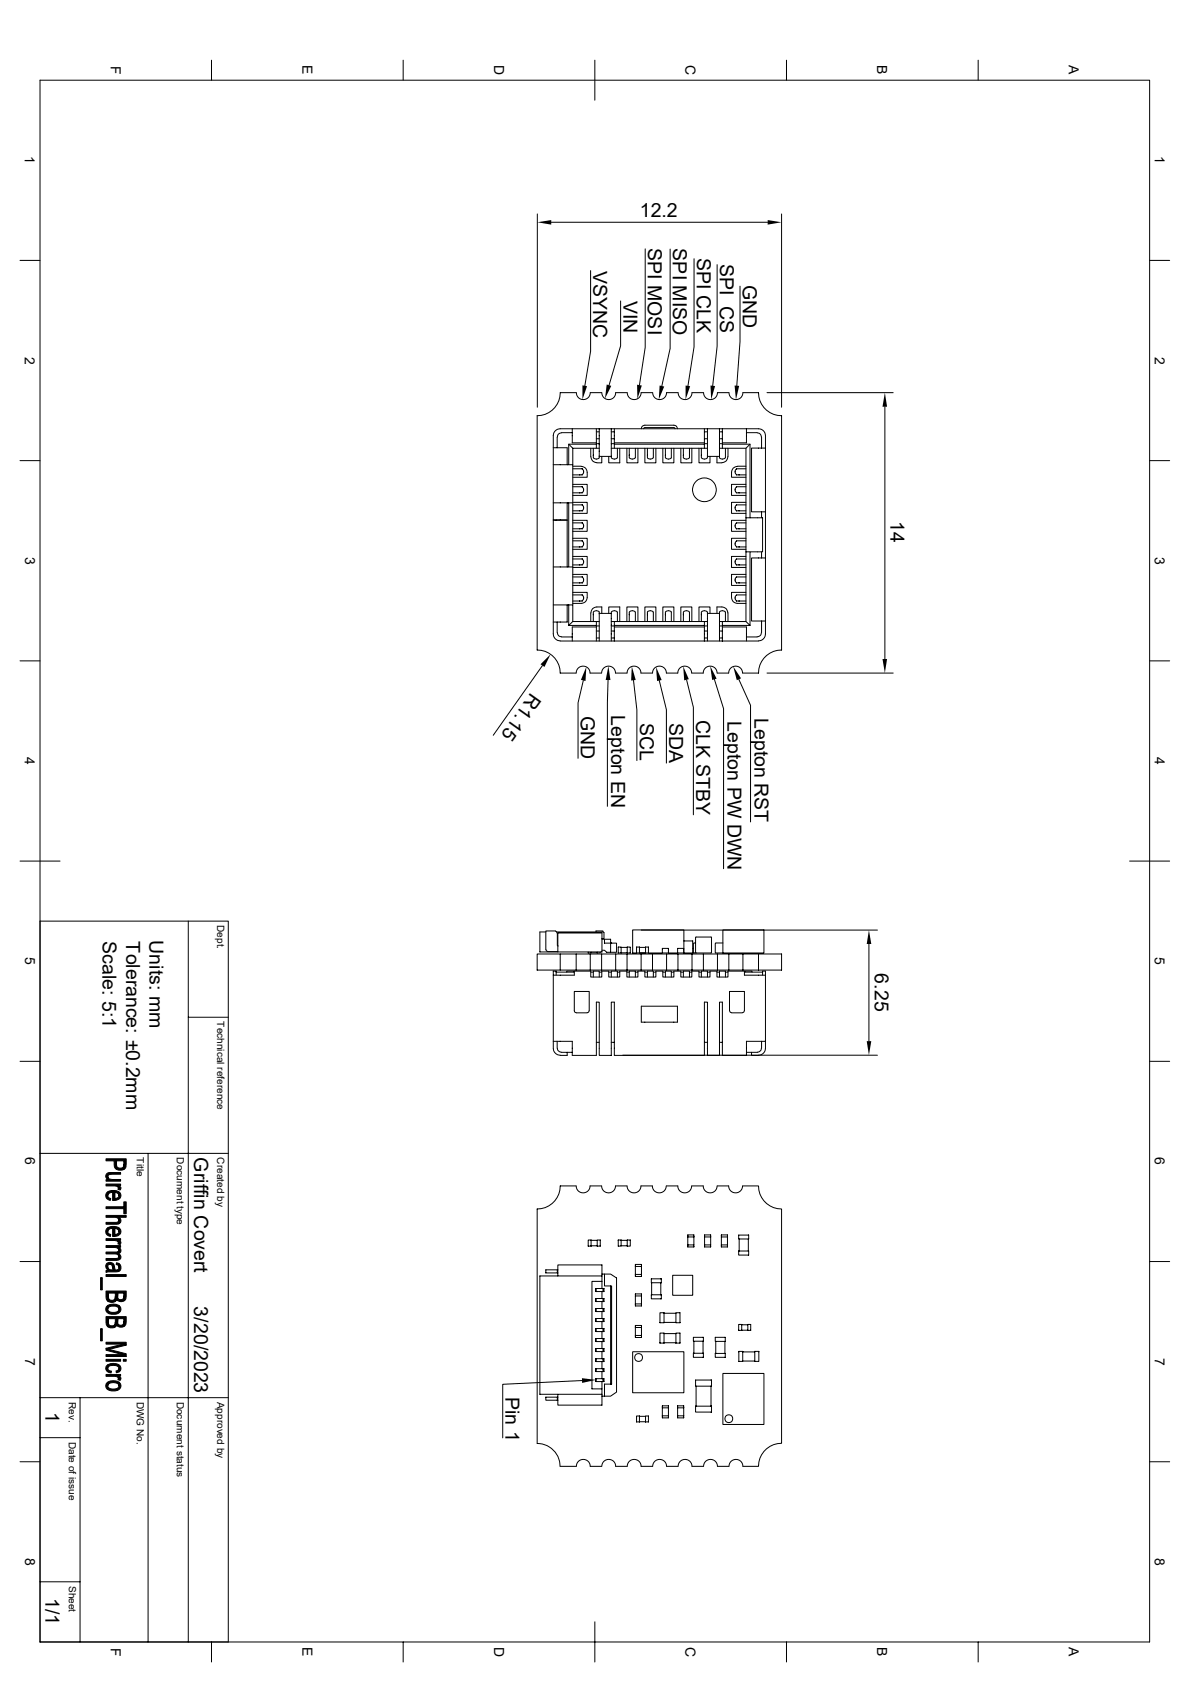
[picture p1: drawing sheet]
<svg xmlns="http://www.w3.org/2000/svg" width="297mm" height="420mm" viewBox="0 0 297 420" stroke-linecap="round" stroke-linejoin="round" font-family="sans-serif">
<g fill="none" stroke="#000" stroke-width=".25">
<path d="M52.8 15v5M100.6 15v5M148.5 15v10M196.3 15v5M244.1 15v5M10 20h276.9v390h-276.9zM134.1 53.4v48.3M137.6 55.5h54M195.1 53.4v48.3M5 65h5M147.4 67.6v20.1l-1.4 8.7M154.9 75.1v11.3l-2.9 9.8"/>
<path d="M161 62.1v24.6l-1.4 9.5M167.3 62.2v24.8l-2.1 9.4M173.2 64.6v22l-1.5 9.8M179 66.1v20.4l-1.1 9.8M184.7 71.5v13.8l-.8 11M286.9 65h5M150.2 98h-2.9a1.76 1.76 0 0 1-1.7 1.8 1.76 1.76 0 0 1-1.8-1.8h-4a5.7 5.7 0 0 1-5.7 5.8v58.5a5.7 5.7 0 0 1 5.7 5.8h4M150.2 98a1.74 1.74 0 0 0 1.7 1.8 1.74 1.74 0 0 0 1.8-1.8h2.8M156.5 98a1.74 1.74 0 0 0 1.8 1.8 1.74 1.74 0 0 0 1.7-1.8h2.9M162.9 98a1.74 1.74 0 0 0 1.7 1.8 1.74 1.74 0 0 0 1.8-1.8h2.8a1.74 1.74 0 0 0 1.8 1.8 1.74 1.74 0 0 0 1.7-1.8h2.9a1.74 1.74 0 0 0 1.7 1.8 1.74 1.74 0 0 0 1.8-1.8h2.8M181.9 98a1.74 1.74 0 0 0 1.8 1.8 1.74 1.74 0 0 0 1.7-1.8h3.9a5.7 5.7 0 0 0 5.8 5.8v58.5a5.7 5.7 0 0 0-5.8 5.8h-3.9M191.4 98h31.5"/>
<path d="M5 115h5M138.1 111.8h3.5v4.2M138.1 116h3.5M140.2 108.1l-.5 .1-.5 .4-.1 3.2M140.2 108h2.6M141.9 110.9l1.1 1v4.1h-1.1M142.8 107.1h37.5M142.8 107.1v3.5h6M142.8 107.1h-3a1.73 1.73 0 0 0-1.7 1.7v49.5a1.73 1.73 0 0 0 1.7 1.7l40.5 .1M143 116v35M143 116.4l2.1 .1a1.45 1.45 0 0 1 1.5 1.4v1.3h-3.6M143 117.1h2.3l.4 .5-.1 .6-.3 .4h-2.3"/>
<path d="M147.4 111.9v2.1M147.5 114a1.45 1.45 0 0 0 1.5 1.5M148.1 111.9v2.4M148.8 110.9v1h-5.8M148.8 107.1v3.5M148.8 111.9h.8M148.8 110.8h.8M148.8 110.9h-6.9v5.1h-.3M148.8 109.6h.8M148.8 107.8h.8M148.8 110.6v.3M149.6 107.1v7.2a.93 .93 0 0 1-1.5 0"/>
<path d="M149.6 114h3M150.2 114v1.6h-1.2M152.6 107.1v7.2M152.6 110.8h.7M152.6 111.9h23.2M152.6 109.6h.7M152.6 107.8h.7M152.6 114.3a.93 .93 0 0 0 1.5 0M153.3 110.6h22.5M153.3 107.1v4.8M153.3 110.9h22.5M154.1 111.9v2.4"/>
<path d="M154.7 111.9v3.7h-2.8v-1.6M156.5 111.9v3.7h2.7v-3.7M157.1 111.9v2.4M158.6 111.9v2.4a.98 .98 0 0 1-1.5 0M160.1 107.1l.2-.7 .7-.2h7.2l.6 .2 .3 .7M160.7 107.1l.3-.3h7.2l.3 .3M161 111.9v3.7h2.7v-3.7M161.6 111.9v2.4a.93 .93 0 0 0 1.4 0l.1-2.4M165.4 111.9v3.7h2.8v-3.7M166.1 111.9v2.4a.98 .98 0 0 0 1.5 0v-2.4M169.9 111.9v3.7h2.8v-3.7M170.6 111.9v2.4"/>
<path d="M170.6 114.3a.93 .93 0 0 0 1.4 0M172.1 111.9v2.4M174.5 111.9v3.7h2.7v-1.6M175 111.9v2.4M175.1 114.3a.93 .93 0 0 0 1.4 0M175.8 110.8h.8M175.8 111.9h.8M175.8 107.1v3.8M175.8 109.6h.8M175.8 107.8h.8M175.8 110.9v1M176.6 107.1v7.2"/>
<path d="M176.6 114h3M178.9 114v1.6h1.3M179.6 110.8h.7M179.6 111.9h6.6M179.6 107.1v7.2a.93 .93 0 0 0 1.4 0M179.6 109.6h.7M179.6 107.8h.7M180.3 107.1h9a1.73 1.73 0 0 1 1.8 1.7v30.5M180.3 107.1v4.8M180.3 110.9h6.9v18.4M181.1 111.9v2.4M181.7 114a1.45 1.45 0 0 1-1.5 1.5"/>
<path d="M181.7 111.9v2.1M186.2 116.4l-2.1 .1a1.45 1.45 0 0 0-1.5 1.4v1.3h3.6M186.2 117.1h-2.3l-.4 .5v.6l.4 .4h2.3M186.3 107.1v3.5h-6M186.3 108h2.7M187.2 110.9l-1 1v17.4M189 108.1l.5 .1 .5 .7 .1 3M191.1 111.9h-3.5v15.9h3.5M220.9 101.6v62.9M286.9 115h5M138.1 125.6h4.9M138.1 129.9h3.5v11.7"/>
<path d="M138.8 129.8v.1M141.6 125.6v4.2h-3.5M141.9 125.6v16h-.3M143 120.9h3.6v2.8h-3.6M143 125.4h3.6v2.8h-3.6M143 129.9h3.6v2.8h-3.6M143 134.4h3.6v2.8h-3.6M143 138.9h3.6v2.8h-3.6M143 139.6h2.3l.4 .5-.1 .5-.3 .5h-2.3M143 135h2.3l.4 .6-.1 .5-.3 .5h-2.3M143 130.6h2.3l.4 .5-.1 .6-.3 .3h-2.3M143 126.1h2.3l.4 .5-.1 .5-.3 .5h-2.3"/>
<path d="M143 121.5h2.3l.4 .6-.1 .5-.3 .5h-2.3M186.2 139.6h-2.4l-.3 .5 .1 .7 .3 .3h2.3M186.2 135h-2.3l-.4 .6v.5l.4 .5h2.3M186.2 130.6h-2.3l-.4 .5v.6l.3 .3h2.4M186.2 126.1h-2.4l-.3 .5 .1 .7 .2 .3h2.4M186.2 121.5h-2.3l-.4 .6v.5l.4 .5h2.3M186.2 138.9h-3.6v2.8h3.6M186.2 134.4h-3.6v2.8h3.6M186.2 129.9h-3.6v2.8h3.6M186.2 125.4h-3.6v2.8h3.6M186.2 120.9h-3.6v2.8h3.6M187.2 129.3h-1v8.5"/>
<path d="M187.2 137.8h-1v17.4M187.2 129.3h3.1v8.5h-3.1v18.4M187.6 139.3h3.5v15.8h-3.5zM190.1 127.8v1.5M190.1 137.8v1.5M138.1 141.6h3.5M138.1 151h3.5v4.3h-3.5M139.1 155.3v2.9l.5 .7 .6 .1M140.2 159h2.6M141.6 151h.3M141.9 151v5.2h6.9v.3M141.9 151h1.1v4.2l-1.1 1"/>
<path d="M141.9 141.6h1.1M143 155.2h6.6M143 147.9h3.6a2.91 2.91 0 0 1-.3 2.1l-.9 .6-2.4 .1M143 143.4h3.6v2.8h-3.6M143 144.1h2.3l.4 .5-.1 .6-.3 .3h-2.3M143 148.5h2.3l.4 .6-.1 .5-.3 .5h-2.3M147.4 153v2.2M147.5 153a1.45 1.45 0 0 1 1.5-1.4h1.2v1.6M148.1 152.8v2.4M148.1 152.8a.79 .79 0 0 1 .9-.3 .79 .79 0 0 1 .6 .7v6.9M148.8 156.5v3.6M148.8 155.2v1"/>
<path d="M148.8 156.3h.8M148.8 156.5h-6v3.6M148.8 159.3h.8M148.8 157.6h.8M149.6 153.2h3M151.9 153.2v-1.6h2.8v3.6M152.6 152.8v7.3M152.6 156.3h.7M152.6 159.3h.7M152.6 157.6h.7M152.6 155.2h.7M152.6 152.8a.93 .93 0 0 1 1.5 0"/>
<path d="M153.3 156.2v3.9M153.3 156.2h22.5M153.3 156.5h22.5M154.1 152.8v2.4M156.5 155.2v-3.6h2.7v3.6M157.1 152.8v2.4M157.1 152.8a.93 .93 0 0 1 1.4 0l.1 2.4M161 155.2v-3.6h2.7v3.6M161.6 155.2v-2.4a.93 .93 0 0 1 1.4 0l.1 2.4M165.4 155.2v-3.6h2.8v3.6M166.1 155.2v-2.4a.98 .98 0 0 1 1.5 0v2.4M169.9 155.2v-3.6h2.8v3.6"/>
<path d="M170.6 152.8v2.4M170.6 152.8a.93 .93 0 0 1 1.4 0M172.1 152.8v2.4M175 152.8v2.4M175.1 152.8a.93 .93 0 0 1 1.4 0M175.8 155.2h.8M175.8 156.3h.8M175.8 155.2v4.9M175.8 155.2h-22.5v1M175.8 159.3h.8M175.8 157.6h.8M176.6 152.8v7.3"/>
<path d="M176.6 153.2h3M177.2 153.2v-1.6h-2.7v3.6M179.6 155.2h.7M179.6 156.3h.7M179.6 159.3h.7M179.6 157.6h.7M180.3 156.2v3.9M180.3 155.2h5.9l1 1h-6.9M180.3 156.5h6v3.6M180.3 155.2v1M181 152.8a.79 .79 0 0 0-.9-.3 .79 .79 0 0 0-.5 .7v6.9M181.1 152.8v2.4"/>
<path d="M181.7 153a1.45 1.45 0 0 0-1.5-1.4h-1.3v1.6M181.7 153v2.2M186.2 144.1h-2.4l-.3 .5v.6l.3 .3h2.4M186.2 148.5h-2.3l-.4 .6v.5l.4 .5h2.3M186.2 147.9h-3.6a2.91 2.91 0 0 0 .2 2.1l1 .6 2.4 .1M186.2 143.4h-3.6v2.8h3.6M186.3 159h2.7M190.1 155.1l-.1 3.1-.3 .5-.7 .3M191.1 155.1v3.2a1.73 1.73 0 0 1-1.8 1.7l-9 .1M5 165h5M135.4 166.2l-12.3 17.4M145.6 169.9l-1.3 5.6v13.9"/>
<path d="M151.8 169.8l-.2 5.7v25.8M158.1 169.9l.9 7.4v12.6M162.8 168.1h-2.8a1.76 1.76 0 0 0-1.8-1.8 1.76 1.76 0 0 0-1.7 1.8h-2.9a1.76 1.76 0 0 0-1.7-1.8 1.76 1.76 0 0 0-1.8 1.8h-2.8a1.74 1.74 0 0 0-1.8-1.8 1.74 1.74 0 0 0-1.7 1.8M162.9 168.1a1.74 1.74 0 0 1 1.7-1.8 1.74 1.74 0 0 1 1.7 1.8h2.9a1.74 1.74 0 0 1 1.7-1.8 1.74 1.74 0 0 1 1.7 1.8h2.9a1.74 1.74 0 0 1 1.7-1.8 1.74 1.74 0 0 1 1.8 1.8M164.5 169.9l1.8 7.3v13.3M171.4 169.8l1.7 6.8v26.9M178.3 169.6l2.3 7.4v39.9M179 168.1h2.9a1.74 1.74 0 0 1 1.7-1.8 1.74 1.74 0 0 1 1.7 1.8M184.4 169.6l2.9 6.5v29.1M191.4 168.1h31.5M286.9 165h5M5 215h10"/>
<path d="M281.9 215h10M10 230h47v180M47 230v180M136.2 232.7h-1.5v5h15.5v-5h-11.3M136.3 237.1l.1 .3 .3 .2M136.7 237.6h2.5M138.6 232.5h-2.4v4.6M138.6 232.5l.5 .4M139.1 233h.1M139.1 233v3.1M139.1 236.1l.1 .1M139.2 236.2h.1"/>
<path d="M139.8 238.2v4h-5.7v-4h61v4h-5.8M143.8 238.2v4M146.8 237.7v.3l.7-.1M147.3 238.2v4M147.5 237.7v.2h1.6v-.2M148.7 232.5h1.8v.1M148.8 232.5v.2M149.8 237.7v.3l-.7-.1M150.2 238.2v4M150.2 233h-11v4.7M150.2 234.5h2.2v.8l.3 .2M150.2 234.4h.1"/>
<path d="M150.3 234.4h.1M150.5 232.6l.2 .2M150.7 232.9v1.5h-.3M150.9 234.5v1h3v2.3h-2.5l-.5-.5h-.7M152.4 235.5v2.3M153.7 238.2v4M154.3 236.5h.7v1.5h-.7zM155 236.6h1.5v1.3M155 237.9h1.5M156.5 238.2v4M156.5 236.6l.8-.1v1.5l-.8-.1M158.9 238h-1v-5.8h12.8l-.1 5.8"/>
<path d="M159.6 236.6v1.4h-.7M159.6 238h1.5M160 238.2v4M160.1 232.2h58.9M161.1 236.6l.7-.1v1.5h-.7M161.1 236.6v1.3h-1.5M161.1 236.6l-2.2-.1v1.5M161.1 237.9v.1M161.8 238h3.5M162.9 238.2v4M165.3 236.8h1.5v1.2h-1.5zM166.4 238.2v4"/>
<path d="M166.8 238h2.3M169.1 236.8h1.5v1.2h-1.5zM169.2 238.2v4M170.7 234.9h2.2v3.1h-2.2M172.7 238.2v4M172.9 236.8h.2M173.6 235.5l-.5 .1 .1 2.4M173.7 238l-.1-3.9 3.9-.1v4h-4.6M175.6 238.2v4M178.5 235.6v2.3M178.6 237.9l1.8 .1M179.1 238.2v4"/>
<path d="M180.4 232.2h10.3v5.8h-10.3zM180.4 235.5l-1.8 .1M181.9 238.2v4M185.4 238.2v4M189.3 238.2v4M216.9 235.7v24.3M47 254h10M138.1 243.5h5.2v-1h4.1v1.5h2.8v-1.5h1.7v1.5h2.8v-1.5h1.8v1.5h2.7v-1.5h1.8v1.5h2.7v-1.5h1.7v1.5h2.8v-1.5h1.7v1.5h2.8v-1.5h1.8v1.5h2.7v-1.5h1.7v1.5h2.8v-1.5h4.1v1h5.3M138.8 243.5v-1h-.7v19.2a1.73 1.73 0 0 0 1.7 1.8h1.8v-.7M138.8 242.7h4.5M139.8 242.2h4M141.4 242.7v-.2h1.8v.2"/>
<path d="M143.8 252.9h2.8M143.8 242.2h3.5M147 252.4l-.1 .3-.3 .2M147.1 252.4v-4.8h-3.8v4.8l.2 .3 .3 .2M147.3 242.2h2.9M147.4 242.7h.7M148.1 244v-1.5h1.5v1.5M149.6 242.7h.6M150.2 242.2h3.5M151.9 242.7h.7M152.6 244v-1.5h1.5v1.5M153.7 242.2h2.8"/>
<path d="M154.1 242.7h.6M156.5 242.7h.6M156.5 242.2h3.5M157.1 244v-1.5h1.5v1.5M158.6 242.7h.6M160 242.2h2.9M160.1 251.2h9v4h-9zM161 242.7h.6M161.6 244v-1.5h1.5v1.5M162.9 242.2h3.5M163.1 242.7h.6M165.4 242.7h.7"/>
<path d="M166.1 244v-1.5h1.5v1.5M166.4 242.2h2.8M167.6 242.7h.6M169.2 242.2h3.5M169.9 242.7h.7M170.6 244v-1.5h1.5v1.5M172.1 242.7h.6M172.7 242.2h2.9M174.5 242.7h.5M175 244v-1.5h1.6v1.5M175.6 242.2h3.5M176.6 242.7h.6"/>
<path d="M178.9 242.7h.7M179.1 242.2h2.8M179.6 244v-1.5h1.5v1.5M181.1 242.7h.6M181.9 242.2h3.5M182.1 252.4v-4.8h3.7v4.8M182.1 252.4l.1 .3 .4 .2M182.6 252.9h2.7M185.4 242.2h3.9M185.8 252.4l-.2 .3-.3 .2M185.8 242.7h4.5M185.9 242.7v-.2h1.8v.2"/>
<path d="M190.3 243.5v-1h.8v19.2a1.73 1.73 0 0 1-1.8 1.8h-1.7v-.7M5 265h5M138.1 260h4.7v3.5h6v-13.3h.8v13.3h3v-13.3h.7v13.3h65.7M139.1 260l.1 2.3 .9 .4M140.1 262.8h2.7M148.8 260.3h.8M152.6 260.3h.7M175.8 263.5v-13.3h.8v13.3h3v-13.3h.7v13.3M175.8 260.3h.8M179.6 260.3h.7M186.3 262.8h2.8M190.1 260l-.2 2.3-.8 .4"/>
<path d="M191.1 260h-4.8v3.5M286.9 265h5M10 288h47M37 288v122M143.8 296.1h-4a5.7 5.7 0 0 1-5.7 5.8v58.5a5.9 5.9 0 0 1 5.7 5.7M143.8 296.1a1.74 1.74 0 0 0 1.7 1.8 1.74 1.74 0 0 0 1.8-1.8h2.9a1.74 1.74 0 0 0 1.7 1.8 1.74 1.74 0 0 0 1.7-1.8h2.9a1.74 1.74 0 0 0 1.7 1.8 1.74 1.74 0 0 0 1.8-1.8h2.8a1.74 1.74 0 0 0 1.7 1.8 1.74 1.74 0 0 0 1.8-1.8M166.3 296.1h2.9a1.76 1.76 0 0 0 1.7 1.8 1.76 1.76 0 0 0 1.8-1.8h2.8a1.74 1.74 0 0 0 1.7 1.8 1.74 1.74 0 0 0 1.8-1.8M179 296.1h2.9a1.74 1.74 0 0 0 1.7 1.8 1.74 1.74 0 0 0 1.7-1.8M185.4 296.1h3.9a5.7 5.7 0 0 0 5.8 5.8v58.5a5.7 5.7 0 0 0-5.8 5.7h-3.9a1.74 1.74 0 0 0-1.7-1.7 1.74 1.74 0 0 0-1.8 1.7M5 315h5M139.1 317.1v.7M139.2 318.6v-2.8h11v5.9"/>
<path d="M139.2 317.1h-3v.7h3M146.8 309.6h.7v1.5h-.7zM147.5 311.1h1.6M147.5 309.7h1.6M149.1 309.6h.7v1.5h-.7zM150.2 320h-2.5v26.8h2.5M150.2 318.1h.7v3h1.5v24.5h-1.5v3h-.7M150.2 318.6h-15.5v29.5h15.5M150.9 318.1h1.5l1.5 1v28.5l-1.5 1h-1.5M154.3 309.6h.7v1.5h-.7zM155 311.1h1.5M155 309.7h1.5"/>
<path d="M156.5 309.6h.8v1.5h-.8zM158.6 318.2v.5h1.5v-.5M158.6 316.2v-.5h1.5v.5M158.6 316.2v2M158.6 316.2h1.5M160.1 316.2v2h-1.5M162.6 319.3h2.5v1h-2.5zM167.9 318.4h5v5h-5zM171.7 310.9v.5h1.5v-.5M171.7 308.9v-.5h1.5v.5M171.7 308.9h1.5M171.7 308.9v2"/>
<path d="M173.2 308.9v2h-1.5M175.9 310.9v.5h1.5v-.5M175.9 308.9v-.5h1.5v.5M175.9 308.9v2M175.9 308.9h1.5M177.4 308.9v2h-1.5M180 308.9v-.5h1.6v.5M180 310.9v.5h1.6v-.5M180 310.9h1.6M181.6 308.9h-1.6v2M181.6 308.9v2M184.4 308.4h2.5v1h-2.5z"/>
<path d="M184.4 312.4h2.5v1h-2.5zM184.5 309.4v3M186.8 309.4v3M286.9 315h5M148.7 321.7v.8h2v-.8h-.2M148.7 324.2v.8h2v-.8h-.2M148.7 326.7v.8h2v-.8h-.2M148.7 329.2v.8h2v-.8h-.2M148.7 331.7v.8h2v-.8h-.2M148.7 334.2v.8h2v-.8h-.2M148.7 336.7v.8h2v-.8h-.2M148.7 339.3v.7h2v-.7h-.2"/>
<path d="M148.7 321.7v.8M148.7 324.2v.8M148.7 326.7v.8M148.7 329.2v.8M148.7 331.7v.8M148.7 334.2v.8M148.7 336.7v.8M148.7 339.3v.7M148.7 321.7h1.8M148.7 324.2h1.8M148.7 326.7h1.8M148.7 329.2h1.8"/>
<path d="M148.7 331.7h1.8M148.7 334.2h1.8M148.7 336.7h1.8M148.7 339.3h1.8M150.2 322.5v1.7M150.2 325v1.7M150.2 327.5v1.7M150.2 330v1.7M150.2 332.5v1.7M150.2 335v1.7M150.2 337.5v1.8M150.2 340v1.8"/>
<path d="M150.5 321.7v.8M150.5 324.2v.8M150.5 326.7v.8M150.5 329.2v.8M150.5 331.7v.8M150.5 334.2v.8M150.5 336.7v.8M150.5 339.3v.7M152.4 321.1h.3v24.5h-.3M157.9 337.5h12.8v10.3h-12.8zM158.6 323.6v-.5h1.5v.5M158.6 325.6v.5h1.5v-.5"/>
<path d="M158.6 333.5v.5h1.5v-.5M158.6 331.5v-.5h1.5v.5M158.6 331.5v2M158.6 325.6h1.5M158.6 331.5h1.5M160.1 323.6h-1.5v2M160.1 331.5v2h-1.5M160.1 323.6v2M162.6 323.3h2.5v1h-2.5zM162.6 320.3v3M164.7 332.9h1v2.5h-1zM164.7 327.8h1v2.5h-1z"/>
<path d="M164.9 320.3v3M165.7 335.3h3M165.7 333h3M165.7 330.2h3M165.7 327.9h3M168.7 332.9h1v2.5h-1zM168.7 327.8h1v2.5h-1zM173.1 333.9h2.5v1h-2.5zM173.1 337.9h2.5v1h-2.5zM173.2 334.9v3M175.5 334.9v3M178.5 333.9h2.5v1h-2.5z"/>
<path d="M178.5 337.9h2.5v1h-2.5zM178.6 334.9v3M180.9 334.9v3M184.4 330.7h.7v1.5h-.7zM184.4 337.4h1v2.5h-1zM185.1 332.1h1.5M185.1 330.8h1.5M185.4 337.6h3M185.4 339.9h3M186.6 330.7h.8v1.5h-.8zM188.4 337.4h1v2.5h-1zM10 359h10"/>
<path d="M10 349h47M20 349v61M139.1 348.9v.7M139.1 349.6h.1M139.2 348.9h-3v.7h2.9M145.2 344.7l-19.7 1v13.3M148.7 344.3v.7h2v-.7h-.2M148.7 341.8h2v.7h-2zM148.7 344.3h1.8M148.7 344.3v.7M150.2 345v5.9h-11v-2.8M150.2 342.5v1.8"/>
<path d="M150.5 341.8v.7M150.5 344.3v.7M158.9 353.6h.7v1.4h-.7zM159.6 355h1.5M159.6 353.7h1.5M161.1 353.6h.7v1.4h-.7zM165.3 353.5v.5h1.5v-.5M165.3 351.5v-.5h1.5v.5M165.3 351.5v2M165.3 351.5h1.5M166.8 351.5v2h-1.5M169.1 351.5v-.5h1.5v.5"/>
<path d="M169.1 353.5v.5h1.5v-.5M169.1 353.5h1.5M170.6 351.5h-1.5v2M170.6 351.5v2M173.6 344.6h4v1.5h-4zM173.6 351.1h4v1.5h-4zM173.7 346.1v5M177.5 346.1v5M180.4 342.9h10.3v12.8h-10.3zM5 365h5M139.8 366.1h4a1.74 1.74 0 0 1 1.8-1.7 1.74 1.74 0 0 1 1.7 1.7h2.9M156.5 366.1h-2.8a1.74 1.74 0 0 0-1.8-1.7 1.74 1.74 0 0 0-1.7 1.7"/>
<path d="M162.9 366.1h-2.9a1.74 1.74 0 0 0-1.7-1.7 1.74 1.74 0 0 0-1.8 1.7M181.9 366.1h-2.8a1.76 1.76 0 0 0-1.8-1.7 1.76 1.76 0 0 0-1.7 1.7h-2.9a1.76 1.76 0 0 0-1.7-1.7 1.76 1.76 0 0 0-1.8 1.7h-2.8a1.74 1.74 0 0 0-1.8-1.7 1.74 1.74 0 0 0-1.7 1.7M286.9 365h5M10 395h10M52.8 410v5M100.6 410v5M148.5 405v10M196.3 410v5M244.1 410v5"/>
<circle cx="175.8" cy="122.3" r="2.97"/>
<circle cx="159.4" cy="339" r=".98"/>
<circle cx="181.9" cy="354.2" r=".98"/>
</g>
<g fill="#000" stroke="#000" stroke-width=".25">
<path d="M26.9 293.8l.1 .8z" fill-rule="evenodd"/>
<path d="M26.7 297.8l.2-.2v1.1l.7 .6v.4a1.18 1.18 0 0 1-1.1-.7 1.18 1.18 0 0 1 .2-1.2z" fill-rule="evenodd"/>
<path d="M26.9 297.6a3 3 0 0 1 2.8 0v.9l-.5-.6-.6-.1v1.9l-.2 .1h-.3v-2.1l-.8 .2-.4 .6z" fill-rule="evenodd"/>
<path d="M26.7 293l.6-.2h2.8v.4l-2.9 .1-.3 .4v.8a.91 .91 0 0 1-.2-1.5z" fill-rule="evenodd"/>
<path d="M26.5 294.6h.5l.1-.4 .8 .3h2.2v.4h-3.6z" fill-rule="evenodd"/>
<path d="M26.5 295.7h3.6v.4h-.6v.5l-.2-.3-.6-.2h-2.2z" fill-rule="evenodd"/>
<path d="M29.5 296.1l.7 .4-.2 .6-.6-.1z" fill-rule="evenodd"/>
<path d="M28.6 297.8v1.5l.5-.1 .5-.4 .1-1.2a1.18 1.18 0 0 1 .4 1.4 1.18 1.18 0 0 1-1.4 .7h-.1z" fill-rule="evenodd"/>
<path d="M29.1 289.9v.9a.91 .91 0 0 0 .9 .9 .91 .91 0 0 0 .9-.9v1.2a2.17 2.17 0 0 1-1.9-.1z" fill-rule="evenodd"/>
<path d="M26.5 289.3h5l-.1 2.2-.5 .5v-2.1h-1.8l-.1 2-.5-.6v-1.4h-2z" fill-rule="evenodd"/>
<path d="M25.1 319h.4v3.1h-.4z" fill-rule="evenodd"/>
<path d="M26.5 318.3h5v.4h-5z" fill-rule="evenodd"/>
<path d="M26.9 316.3v.9z" fill-rule="evenodd"/>
<path d="M26.7 306.7l.2-.1 .1 1.2 .6 .4v.5a1.2 1.2 0 0 1-1.1-.7 1.2 1.2 0 0 1 .2-1.3z" fill-rule="evenodd"/>
<path d="M26.6 315.6a1.18 1.18 0 0 1 1.7 0v1.4a1.55 1.55 0 0 0-.8-1.3l-.4 .1-.2 .3-.1 .9a1.08 1.08 0 0 1-.2-1.4z" fill-rule="evenodd"/>
<path d="M26.5 305.2h2.6l.4-.1 .1-.4v.9l-.3 .1h-2.8z" fill-rule="evenodd"/>
<path d="M26.9 306.6l.1-.1a3 3 0 0 1 2.7 .1v.9l-.4-.6-.7-.2v2h-.5v-2l-.9 .3-.3 .6z" fill-rule="evenodd"/>
<path d="M26.5 312.6h2.6l.4-.1 .1 1.3-.1-.4-.4-.3h-2.6z" fill-rule="evenodd"/>
<path d="M29.1 315.3l.6 .2v.9l-.1-.3-.6-.3z" fill-rule="evenodd"/>
<path d="M29.6 311.4v.8z" fill-rule="evenodd"/>
<path d="M26.5 309.3h3.6v.4h-.6v.6l-.2-.4-.6-.1h-2.2z" fill-rule="evenodd"/>
<path d="M26.5 311h3.6v.4h-.5l-.1 .5-.8-.4h-2.2z" fill-rule="evenodd"/>
<path d="M29.7 304a.88 .88 0 0 1 .5 .8 .88 .88 0 0 1-.6 .8z" fill-rule="evenodd"/>
<path d="M28.6 306.7v1.6l1-.5 .1-1.2a1.23 1.23 0 0 1 .3 1.5 1.23 1.23 0 0 1-1.4 .6z" fill-rule="evenodd"/>
<path d="M29.5 309.7l.7 .5-.2 .6-.6-.2z" fill-rule="evenodd"/>
<path d="M29.7 311.5a.81 .81 0 0 1 .5 .8 .81 .81 0 0 1-.7 .7z" fill-rule="evenodd"/>
<path d="M26.5 314.2h2.9l.2-.3 .1-.8a.88 .88 0 0 1 .4 1.2 .88 .88 0 0 1-1.1 .4h-2.5z" fill-rule="evenodd"/>
<path d="M26.9 316.6l.5 .4 .9 .1v-1.5l.3 .8a.57 .57 0 0 0 .5 .7 .57 .57 0 0 0 .6-.7v-.9a1.14 1.14 0 0 1 .4 1.4 1.14 1.14 0 0 1-1.3 .7l-2.3 .1v-.5h.4z" fill-rule="evenodd"/>
<path d="M26.5 301.3h4.4v-1.2h.6v3h-.6v-1.3h-4.4z" fill-rule="evenodd"/>
<path d="M26.5 303.5h5v.5h-1.8l-.1 1.6v-1.1l-.3-.4-.6-.1h-2.2z" fill-rule="evenodd"/>
<path d="M25.1 331.8h.4v3h-.4z" fill-rule="evenodd"/>
<path d="M27.1 322.9v.9a.87 .87 0 0 0 .9 .9 .87 .87 0 0 0 .8-1l-.1 1.3-.9 .2-.8-.2z" fill-rule="evenodd"/>
<path d="M27.1 329.3v.9a.87 .87 0 0 0 .9 .8 .87 .87 0 0 0 .8-.9l-.1 1.3-.5 .2-1.1-.2z" fill-rule="evenodd"/>
<path d="M26.9 326l.3-.2a2.97 2.97 0 0 1 2.5 .2v.9a1.67 1.67 0 0 0-2.6-.5l-.2 .5z" fill-rule="evenodd"/>
<path d="M26.5 339.4h3.6v.5h-3.6z" fill-rule="evenodd"/>
<path d="M26.7 326.1l.2-.1v.9a1.65 1.65 0 0 0 2.4 .6l.4-.4v-1.1a1.27 1.27 0 0 1 .3 1.6 1.27 1.27 0 0 1-1.5 .6 1.53 1.53 0 0 1-2-1.6z" fill-rule="evenodd"/>
<path d="M29.4 322.9v.8a.77 .77 0 0 0 .8 .8 .77 .77 0 0 0 .7-.9v1.3l-.7 .1-.8-.2z" fill-rule="evenodd"/>
<path d="M29.4 329.3v.8a.77 .77 0 0 0 .8 .8 .77 .77 0 0 0 .7-.9v1.2l-.4 .2-.8-.1-.4-.2z" fill-rule="evenodd"/>
<path d="M26.5 322.4h5l-.1 1.9-.5 .6v-2h-1.5l-.1 1.8-.2-.2-.3 .5v-2.1h-1.7l-.1 2.1-.5-.8z" fill-rule="evenodd"/>
<path d="M26.5 328.8h5l-.1 1.9-.5 .5v-1.9h-1.5l-.1 1.8-.2-.2-.3 .4v-2h-1.7l-.1 2-.5-.7z" fill-rule="evenodd"/>
<path d="M26.5 336.7l5 1.3v.7l-.9-.5-4.1-1.1z" fill-rule="evenodd"/>
<path d="M26.5 336.7l4.2-1.1 .8 .3-4.2 1z" fill-rule="evenodd"/>
<path d="M26.5 338.2h4.1l.9 .5h-5z" fill-rule="evenodd"/>
<path d="M26.5 335.2h5v.7l-.8-.3h-4.2z" fill-rule="evenodd"/>
<path d="M30.8 339.4h.7v.5h-.7z" fill-rule="evenodd"/>
<path d="M26.6 341l.3-.2v1.1l.4 .4h.5l-.1 .5a1.17 1.17 0 0 1-1.1-.5 1.17 1.17 0 0 1 0-1.3z" fill-rule="evenodd"/>
<path d="M26.9 345.1l.2-.1a3.1 3.1 0 0 1 2.6 .1v.9a1.71 1.71 0 0 0-2.6-.5l-.2 .5z" fill-rule="evenodd"/>
<path d="M29 342.3l.5-.2 .2-.4v.9l-.7 .2z" fill-rule="evenodd"/>
<path d="M26.5 343.2h3.6v.4h-.6v.6l-.2-.4-.6-.1h-2.2z" fill-rule="evenodd"/>
<path d="M26.9 340.8l.2-.1a2.33 2.33 0 0 1 3 .7v.6l-.4 .6v-.9a1.73 1.73 0 0 0-2.5-.6l-.3 .6z" fill-rule="evenodd"/>
<path d="M29.5 343.6l.7 .5-.2 .6-.6-.2z" fill-rule="evenodd"/>
<path d="M26.8 345.2l.1 .8a1.65 1.65 0 0 0 2.4 .7l.4-.5v-1.1a1.25 1.25 0 0 1 .3 1.5 1.25 1.25 0 0 1-1.4 .7 1.61 1.61 0 0 1-2.2-1.5z" fill-rule="evenodd"/>
</g>
<g fill="#000">
<path d="M134.1 55.5l3.5-.6v1.2zM191.6 54.9l3.5 .6-3.5 .6zM145.4 96.2l1.1 .2-1.1 3.4zM151.4 96l1.2 .4-1.6 3.1zM159 96.1l1.2 .2-1.1 3.3zM164.6 96.3l1.2 .2-1.4 3.3zM171.1 96.3l1.2 .1-1.2 3.4zM177.3 96.3l1.2 .1-1 3.4zM183.3 96.3l1.2 .1-.8 3.4zM220.9 98l.5 3.6h-1.1zM137.4 163.4l-1.5 3.1-1-.6zM146.3 166.5l-.2 3.6-1.1-.3z"/>
<path d="M151.8 166.3l.6 3.5h-1.2zM157.7 166.4l1 3.4-1.2 .1zM163.7 166.5l1.4 3.3-1.1 .3zM170.5 166.4l1.4 3.2-1.1 .3zM177.2 166.3l1.7 3.2-1.1 .3zM183 166.4l2 3-1.1 .4zM220.3 164.5h1.1l-.5 3.6zM216.9 232.2l.6 3.5h-1.2zM216.3 260h1.2l-.6 3.5zM145.2 344.1l3.6 .5-3.5 .7z"/>
</g>
<g font-size="4.9">
<text x="159.7" y="54.1">12.2</text>
<text x="161.7" y="61.9" transform="rotate(90 161.7 61.9)">SPI MOSI</text>
<text x="167.9" y="62" transform="rotate(90 167.9 62)">SPI MISO</text>
<text x="173.9" y="64.4" transform="rotate(90 173.9 64.4)">SPI CLK</text>
<text x="179.7" y="65.9" transform="rotate(90 179.7 65.9)">SPI CS</text>
<text x="148.1" y="67.6" transform="rotate(90 148.1 67.6)">VSYNC</text>
<text x="185.4" y="71.2" transform="rotate(90 185.4 71.2)">GND</text>
<text x="155.6" y="75.1" transform="rotate(90 155.6 75.1)">VIN</text>
<text x="222.3" y="130.2" transform="rotate(90 222.3 130.2)">14</text>
<text x="132.5" y="172.8" transform="rotate(125 132.5 172.8)">R1.15</text>
<text x="144.9" y="178.7" transform="rotate(90 144.9 178.7)">GND</text>
<text x="152.6" y="178.6" transform="rotate(90 152.6 178.6)">Lepton EN</text>
<text x="173.8" y="179.8" transform="rotate(90 173.8 179.8)">CLK STBY</text>
<text x="188.3" y="179.2" transform="rotate(90 188.3 179.2)">Lepton RST</text>
<text x="159.7" y="180.6" transform="rotate(90 159.7 180.6)">SCL</text>
<text x="167" y="180.5" transform="rotate(90 167 180.5)">SDA</text>
<text x="181.6" y="180.1" transform="rotate(90 181.6 180.1)">Lepton PW DWN</text>
<text x="25.6" y="234.9" transform="rotate(90 25.6 234.9)">Scale: 5:1</text>
<text x="31.5" y="235.1" transform="rotate(90 31.5 235.1)">Tolerance: ±0.2mm</text>
<text x="37.3" y="234.8" transform="rotate(90 37.3 234.8)">Units: mm</text>
<text x="218.4" y="243.1" transform="rotate(90 218.4 243.1)">6.25</text>
<text x="48.5" y="289" transform="rotate(90 48.5 289)">Griffin Covert</text>
<text x="48.5" y="326.2" transform="rotate(90 48.5 326.2)">3/20/2023</text>
<text x="11.3" y="352.6" transform="rotate(90 11.3 352.6)">1</text>
<text x="126.2" y="348.8" transform="rotate(90 126.2 348.8)">Pin 1</text>
<text x="11.3" y="399.1" transform="rotate(90 11.3 399.1)">1/1</text>
</g>
<g font-size="3.5">
<text x="27.6" y="16.5" transform="rotate(90 27.6 16.5)">F</text>
<text x="75.5" y="16.3" transform="rotate(90 75.5 16.3)">E</text>
<text x="123.3" y="16.3" transform="rotate(90 123.3 16.3)">D</text>
<text x="171.1" y="16.3" transform="rotate(90 171.1 16.3)">C</text>
<text x="218.9" y="16.3" transform="rotate(90 218.9 16.3)">B</text>
<text x="266.8" y="16.3" transform="rotate(90 266.8 16.3)">A</text>
<text x="6.2" y="39" transform="rotate(90 6.2 39)">1</text>
<text x="288.2" y="39" transform="rotate(90 288.2 39)">1</text>
<text x="6.2" y="89" transform="rotate(90 6.2 89)">2</text>
<text x="288.2" y="89" transform="rotate(90 288.2 89)">2</text>
<text x="6.3" y="139" transform="rotate(90 6.3 139)">3</text>
<text x="288.2" y="139" transform="rotate(90 288.2 139)">3</text>
<text x="6.2" y="189" transform="rotate(90 6.2 189)">4</text>
<text x="288.2" y="189" transform="rotate(90 288.2 189)">4</text>
<text x="6.3" y="239" transform="rotate(90 6.3 239)">5</text>
<text x="288.2" y="239" transform="rotate(90 288.2 239)">5</text>
<text x="6.3" y="289" transform="rotate(90 6.3 289)">6</text>
<text x="288.2" y="289" transform="rotate(90 288.2 289)">6</text>
<text x="6.3" y="339" transform="rotate(90 6.3 339)">7</text>
<text x="288.2" y="339" transform="rotate(90 288.2 339)">7</text>
<text x="6.3" y="389" transform="rotate(90 6.3 389)">8</text>
<text x="288.2" y="389" transform="rotate(90 288.2 389)">8</text>
<text x="27.6" y="411.4" transform="rotate(90 27.6 411.4)">F</text>
<text x="75.5" y="411.3" transform="rotate(90 75.5 411.3)">E</text>
<text x="123.3" y="411.2" transform="rotate(90 123.3 411.2)">D</text>
<text x="171.1" y="411.2" transform="rotate(90 171.1 411.2)">C</text>
<text x="218.9" y="411.3" transform="rotate(90 218.9 411.3)">B</text>
<text x="266.8" y="411.3" transform="rotate(90 266.8 411.3)">A</text>
</g>
<g font-size="2.5">
<text x="54.2" y="231" transform="rotate(90 54.2 231)">Dept.</text>
<text x="54.2" y="255" transform="rotate(90 54.2 255)">Technical reference</text>
<text x="34.2" y="289" transform="rotate(90 34.2 289)">Title</text>
<text x="44.2" y="289" transform="rotate(90 44.2 289)">Document type</text>
<text x="54.2" y="289" transform="rotate(90 54.2 289)">Created by</text>
<text x="17.2" y="350" transform="rotate(90 17.2 350)">Rev.</text>
<text x="34.2" y="350" transform="rotate(90 34.2 350)">DWG No.</text>
<text x="44.2" y="350" transform="rotate(90 44.2 350)">Document status</text>
<text x="54.2" y="350" transform="rotate(90 54.2 350)">Approved by</text>
<text x="17.2" y="360" transform="rotate(90 17.2 360)">Date of issue</text>
<text x="17.2" y="396" transform="rotate(90 17.2 396)">Sheet</text>
</g>
</svg>
